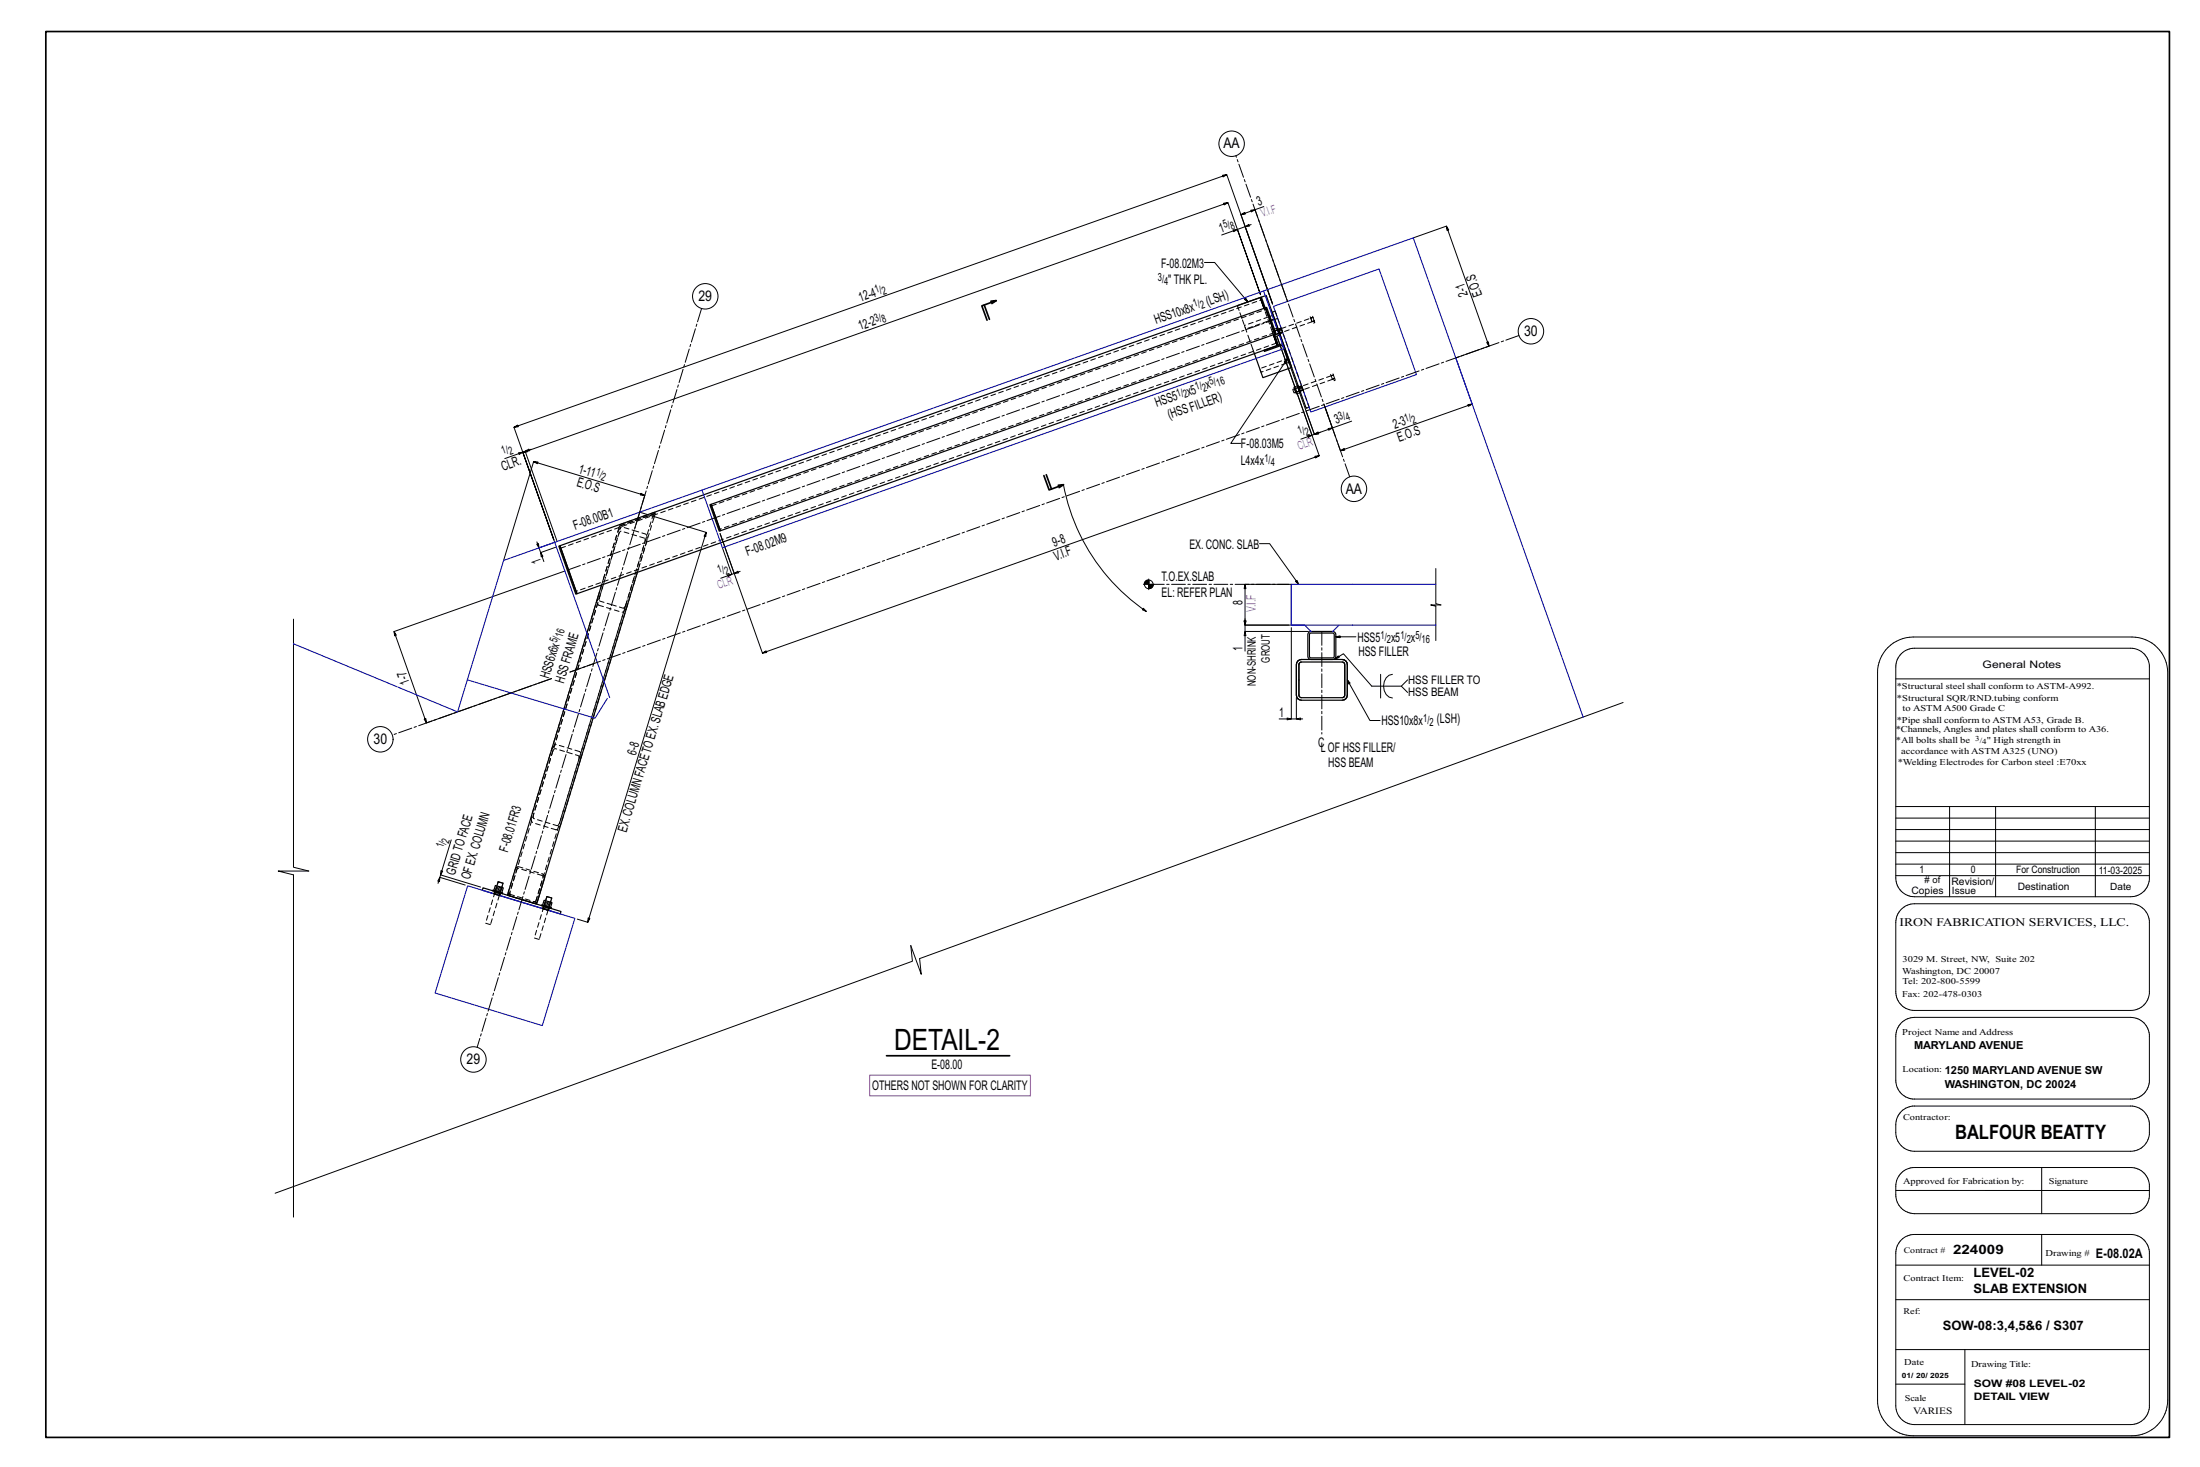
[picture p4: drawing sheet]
<svg xmlns="http://www.w3.org/2000/svg" width="914mm" height="610mm" viewBox="0 0 914 610" stroke-linecap="round" stroke-linejoin="round" font-family="sans-serif">
<g fill="none" stroke="#000" stroke-width=".42">
<path d="M507.8 97.6l6.5-2.3 9.6 27.2-13.5-38.3-1.8 .2 .2 .8 1.6-1-293.1 103.8 1.6-.9 .2 .7-1.8 .2 12.9 36.3-16.6-46.7 1.8-.3-.3-.7-1.5 1 296.3-105-1.5 .9-.3-.7 1.8-.2 19 53.7M512.5 95.6l1.8-.3-1.5 1zM517.5 94.2l1.6-1 .2 .8zM517.5 94.2l11.4 32.1M519.9 87.4l1.7-.3-1.5 1zM520 93.3l-5.7 2M521.6 87.1l-5.8 2.1 1.5-.9 .2 .7-1.7 .2 13.1 37.1M525.3 85.8l-3.7 1.3 13.5 38.1M587.4 98.9l13.8-4.9 .2 1.7 .7-.2-.9-1.5 17.7 49.8-1-1.5 .7-.2 .3 1.7-13.8 4.9 6.8 19.2-1.8 .2 .3 .7 1.5-.9-54.8 19.4 1.6-.9 .2 .7-1.8 .2-6.4-18.2M500.6 109.1h4.2l13.8 16.4-1.4-1.1 .6-.5 .8 1.6M531.3 137h.1M531.8 138.5h.1"/>
<path d="M533.7 144.9l12.6 35.6 1.8-.2-.3-.7-1.5 .9 7.5-2.7M535.1 149.1l-1.3 1.3 .6 .4 .7-1.7-23.5 35.1h4.2M539.2 160.3l.3-.1 1.1 3-.3 .1zM539.2 160.3l-1.4 .6 1 2.8 1.5-.5M539.5 161.1l-2.2 .7 .5 1.5 2.2-.8M539.8 160.9h.1M539.8 160.9l.5 1.5M540.3 162.4h.1M542.9 170.8l3.4 9.7M548.8 179.6l-3.5 1.3M550.3 168.1l3.5 9.7 8-2.8M552 178.1l1.8-.3-1.5 1z"/>
<path d="M209.8 190.6l7.5-2.7 13.3 37.5-6.6 2.3M215.5 188.1l1.8-.2-1.5 1zM218.3 187.6l1.5-1 .3 .7zM218.3 187.6l13.3 37.4M220.8 186.7l-3.5 1.2M540.7 182.5l4.6-1.6-14.6-41.2 17.6 49.7-1.8 .2 .3 .7 1.5-.9-231.4 82 1.5-1 .3 .8-1.8 .2-17.6-49.7 5.9 16.6M543.5 181.1l1.8-.2-1.5 .9zM546.3 180.5l1.5-.9 .3 .7zM263.9 219.5l4.1-13.6-1.6-.9-.2 .7 1.8 .2-46.2-14.1 1.8 .2-.2 .7-1.6-.9-12.5 41.1M265.9 212.8l27.6 8.4-.9 1.6 .8 .2 .1-1.8-49.2 162.1 .1-1.8 .8 .2-.9 1.6-4.4-1.4M442 201.4a82.2 82.2 0 0 0 34.5 52.7M223.1 226.1l.7-.2 .2 1.8z"/>
<path d="M223.2 225.2l1.5 4.4M224.7 229.6l1 1.5-.7 .3zM231.3 227.3l-6.6 2.3 1.3 3.8M234.8 237.3l-71 25.1 .2 1.8 .7-.2-.9-1.6 13.4 38-.9-1.5 .7-.3 .2 1.8 52-18.4M300.3 227.6l3.9 11.1-4.6 1.6M302.4 238.9l1.8-.2-1.6 .9zM305.2 238.3l1.5-.9 .2 .7zM307.6 237.4l-3.4 1.3M523.5 225.9h4.2l12.1 16.9-1.3-1.2 .6-.4 .7 1.6M596.8 236.2v14.7l2.1 .5h-4.2l2.1 .5v14.3M122 257.3v103.1l6.3 1.6h-12.7l6.4 1.5v142.3M475.2 252.8l1.3 1.3-1.7-.7z"/>
<path d="M475.2 242.8h4.5M477.5 240.6v4.4M517.1 258h.8l-.4 1.8zM517.5 257.1v5.3M517.5 259.8h24.8M535.7 242.8h-18.2l-.4 1.8h.8l-.4-1.8v17l-.4-1.8h.8l-.4 1.8h18.2M246.8 275.8l-9.9 3.5M517.5 262.4l.4 1.7h-.8zM536.7 260.8v37.9h-5M543.8 262.4h-26.3v8.2M554.9 273.8l1.7-.6-.4-.6-1.3 1.2 3.5-2.2 11.7 13.5h12.3l2.6-2.6M555.2 264.6l1.8 .4v-.8l-1.8 .4h8.4"/>
<path d="M784.7 269.1a15.1 15.1 0 0 1 10.5-4.4h90.9a14.9 14.9 0 0 1 14.9 14.9v302.2a14.9 14.9 0 0 1-14.9 14.8h-90.9a14.7 14.7 0 0 1-14.8-14.8v-302.2a14.7 14.7 0 0 1 4.3-10.5zM790.2 271.6a7.9 7.9 0 0 1 5.6-2.2h89.8a7.8 7.8 0 0 1 7.8 7v88.4a7.7 7.7 0 0 1-7.8 7.8h-89.8a7.8 7.8 0 0 1-7.8-7.8v-87.7a7.6 7.6 0 0 1 2.2-5.5zM535 298.4l1.7 .3-1.7 .4zM536.7 298.7h4.7M538.8 298.7l1.8-.3v.7zM538.8 289.9v8.8M560 282.5l.5 1.7 .7-.3-1.2-1.4 9.4 16.9h4.2M573.8 280.2v9.8M578.8 280.2a4.8 4.8 0 0 0-3.5 6.8l.8 1.6 1.2 1.1 1.5 .3M582.4 285.1l2.6 2.6M674.6 291.9l-292.4 106.4 .7 6.6-4.3-12 .6 6.5-264.9 96.4M788 282.1h105.4"/>
<path d="M788 335.2h105.4M788 340h105.4M810.3 335.2v37.4M829.4 335.2v37.4M870.9 335.2v37.4M187.5 349l-4.4 14.6 16.6 5M788 349.5h105.4M788 359.1h105.4M788 344.7h105.4M788 354.3h105.4M182.8 364.6l-.1 1.8-.7-.3zM182.8 364.6l10.6 3.2"/>
<path d="M183.1 363.6l-1 3.5M183.3 361.8l.7 .2-.9 1.6zM788 363.9h105.4M790.2 377.8a7.9 7.9 0 0 1 5.6-2.2h89.8a7.9 7.9 0 0 1 7.8 7v30.3a7.8 7.8 0 0 1-7.8 7h-89.8a7.8 7.8 0 0 1-7.8-7.8v-28.7a7.8 7.8 0 0 1 2.2-5.6zM790.2 425a7.9 7.9 0 0 1 5.6-2.2h89.8a7.9 7.9 0 0 1 7.8 7v19.9a7.9 7.9 0 0 1-7.1 7h-91.3a7.9 7.9 0 0 1-7-7.8v-18.3a7.9 7.9 0 0 1 2.2-5.6zM790.2 461.9l1.9-1.4 2.9-.9h91.3a7.8 7.8 0 0 1 7.1 7v4.8a7.8 7.8 0 0 1-7.8 7h-89.8a7.8 7.8 0 0 1-7.8-7.8v-3.2a7.9 7.9 0 0 1 2.2-5.5zM788 494.7h105.4M790.2 487.4a7.9 7.9 0 0 1 5.6-2.2h89.8a7.8 7.8 0 0 1 7.8 7v4.3a7.8 7.8 0 0 1-7.8 7.8h-89.8a7.9 7.9 0 0 1-7.8-7.8v-3.6a7.6 7.6 0 0 1 2.2-5.5zM848.6 485.2v19.1M790.2 515.3a7.9 7.9 0 0 1 5.6-2.3h89.8a7.8 7.8 0 0 1 7.8 7v65a7.9 7.9 0 0 1-7.8 7h-89.8a7.8 7.8 0 0 1-7.8-7.8v-63.5a7.6 7.6 0 0 1 2.2-5.4zM848.6 513v12.7M788 525.7h105.4"/>
<path d="M788 540.1h105.4M788 560.8h105.4M788 575.2h28.7M816.7 560.8v31.2"/>
<circle cx="511.9" cy="59.7" r="5.3"/>
<circle cx="293.1" cy="123.1" r="5.3"/>
<circle cx="636.3" cy="137.7" r="5.3"/>
<circle cx="562.8" cy="203.1" r="5.3"/>
<circle cx="477.5" cy="242.8" r="1.8"/>
<circle cx="158.1" cy="307.2" r="5.3"/>
<circle cx="196.8" cy="440.3" r="5.3"/>
</g>
<g fill="none" stroke="#000" stroke-width=".7">
<path d="M19 13.1h882.7v584.2h-882.7zM409.1 126.7l2.2 6M411.9 125.2l2.2-.3-6 2.2 2.2 6M414.1 124.9l-1.9 1.2M433.9 197.6l2.1 6 6-2.2M434.9 197.3l2.1 5.9M439.8 201.6l2.2-.2-1.8 1.2M475.7 242.6h1.8M475.7 242.3h1.8M475.8 242h1.7M476 241.8h1.5M476.2 241.5h1.3"/>
<path d="M476.6 241.2h.9M477.5 244.4h.8M477.5 244.1h1.2M477.5 243.9h1.4M477.5 243.6h1.6M477.5 243.3h1.7M477.5 243.1h1.7M368.5 438.7h51.2"/>
</g>
<g fill="none" stroke="#000" stroke-width=".5">
<path d="M514.3 127l12-4.2 7 19.9M525.9 128l-1.6-4.5-.5 .2 1.6 4.4-1.6-4.4-291 103.1 7 19.9 291.1-103.1-1.6-4.5 1.6 4.5 .5-.2-1.6-4.5M526 127.9l.5-.2 3.9 11-.5 .2zM530 129.3l-1.2 .4 14.1 40 1.2-.5M521.4 147l3.5 9.9 12-4.2-.7-2M525.4 145.5l7.9-2.8 2.9 8-.5 .2-2.4-6.8-.4-.4h-.6l-6.8 2.3zM295.1 209.8l.4-.2 3.9 11-.5 .1zM295.5 209.6l230.5-81.7 3.9 11-230.5 81.7zM232.3 226.9l.4-.1 7.1 19.9-.5 .2zM264.9 237.8l-41.9 137.9-12.1-3.7 39.1-128.9M539.4 274.7l1.5-.7h17a2.12 2.12 0 0 1 2.1 2.2v12.7a2.12 2.12 0 0 1-2.1 2.1h-17a2.12 2.12 0 0 1-2.1-2.1v-12.7zM539.4 274.7l-.6 1.5v12.7a2.12 2.12 0 0 0 2.1 2.1"/>
<path d="M539.9 276.2v12.7zM539.9 276.2l.1-.4v13.5l-.1-.4M540.5 275.2l17.4-.1 .7 .3 .3 .8v12.7l-.3 .7-.7 .3-17.4-.1M540.5 275.2l-.5 .6M540.9 274l-1.5 .7M540.9 275.1l-.4 .1M544 262.8l.9-.4h9a1.32 1.32 0 0 1 1.3 1.3v9a1.32 1.32 0 0 1-1.3 1.3h-9a1.32 1.32 0 0 1-1.3-1.3v-9zM544.4 263.3h10v9.9h-10zM557.9 275.1l.7 .3 .3 .8v12.7a1.06 1.06 0 0 1-1 1M557.9 274a2.13 2.13 0 0 1 2.1 2.2M560 276.2v12.7zM539.4 290.4h.1"/>
<path d="M540 289.3l.5 .5M540.5 289.8l.4 .1M560 288.9a2.13 2.13 0 0 1-2.1 2.1M200.8 368.9l32.4 9.9-.3 1-32.4-9.9zM204.9 369.8l4.1 1.3-.1 .3-4.1-1.3zM205.5 371.5h.1M206.5 368.1l.6-1.7 2 .6-.6 1.8M206.9 370.4l.6-1.9 1.7 .5-.6 1.9M207.5 368.5l-1.6-.5-.6 1.9M207.5 372.1h.1M212.1 372.4h.1M221.8 375.3h.1"/>
<path d="M225.2 376l4 1.2-.1 .3-4-1.2zM225.8 377.6h.1M226.3 364.8l-2.9 9.6M226.8 374.3l.5-1.7 2 .6-.5 1.7M227.2 376.6l.6-2 1.6 .5-.6 2M227.8 374.6l-1.7-.5-.6 2M227.8 378.2h.1"/>
</g>
<path d="M525.2 120.9l8.5 24-233.4 82.7-8.5-23.9M529.3 127.3l43.9-15.5 15.5 43.9-43.9 15.5zM230.6 225.3l22.8 64.6M536.7 259.8h60.1M536.7 242.8v17M542.3 259.8l2.6 2.6M556.5 259.8l-2.6 2.6M596.8 242.8h-60.1v17M122 267.5l43 17.9M165.4 285.5l24.8 10.3 19.1-62.9 378.1-134 70.6 199.1M194.2 282.5l53.1 15.9 5.1-8.2M194.4 368.1l44.5 13.5-13.5 44.6-44.6-13.6z" fill="none" stroke="#00f" stroke-width=".45"/>
<g fill="none" stroke="#000" stroke-width=".42" stroke-dasharray="2 1.4">
<path d="M514.5 127.6l-.2-.6M514.7 128.2l-.2-.6M515 129l-.3-.8M516 131.9l-1-2.9M516.2 132.3l-.2-.4M517.8 136.7l-.6-1.5 10.1-3.5M525.5 128.5l-.1-.4M525.6 128.9l-.1-.4M525.9 128l.2 .6M526.1 128.6l.2 .6M526.3 129.2l3.2 9M527.3 131.7l.4-.2 .5 1.5-10.4 3.7"/>
<path d="M527.7 131.5l1.5-.5 .5 1.5-1.5 .5M528.8 137.9l-3.2-9M529 138.3l-.2-.4M529.3 139.1h.1M529.3 139.1l-.3-.6M529.3 139.3l.8-.2M529.5 138.2l.1 .4M529.6 138.6l.2 .3M529.6 138.3l-230.4 81.6M529.7 136.8l1.1-.4 .2 .7M529.8 139.2l1.7-.6-.5-1.5-1.1 .4 1.1-.4M529.9 137.5l1.1-.4z"/>
<path d="M529.9 138.7l-.4-1.1-.7 .3 .4 1.1M530 138.8v.3zM530 129.3l14.1 39.9M530 139.1l1.5-.5zM530.7 136.3l.3-.1 1.1 3-.3 .1zM531.3 136.9h.1M531.3 136.9l1.2-.5M531.3 136.9l1.2-.5 .1 .2M531.3 137l.5 1.5M531.3 137l1.2-.5zM531.3 137.1v-.2M531.4 137.4l-.1-.3 1.3-.5 .1 .3"/>
<path d="M531.5 138.6l-.7-2.2-1.5 .5 .2 .7 .4-.1-.4 .1 .4 1.1M531.5 138.6l.3 .7-1.5 .5-.3-1 .1 .3M531.6 137.7l-.1-.3 1.2-.5 .1 .4M531.7 138.1l-.1-.4 1.2-.4 .2 .3-1.3 .5M531.8 138.4l-.1-.3M531.9 138.5l1.2-.5zM531.9 138.6l-.1-.2M532.5 136.4l.1 .2M532.5 136.5l12.3-4.3 .5 1.4M532.6 136.6l.1 .3M533 137.6l.2 .6-1.3 .4M533 137.6l.1 .3"/>
<path d="M533.1 137.9l-1.3 .5M533.1 137.9v.2M533.1 138.1l-1.2 .5M544.5 131.5l1-.3 1 2.9-.9 .3zM544.8 132.2l.9-.3zM545.3 133.6l-12.2 4.4M545.3 133.7l.9-.4zM519.3 141.2l-3.1-8.9M520.7 145l-1.4-3.8M520.9 145.7l-.2-.7M521.2 146.4l-.3-.7M521.4 147l-.2-.6"/>
<path d="M523.6 153.2l10.5-3.7 .5 1.5-10.5 3.7zM530.5 142.6l-291 103.1M534.1 149.5l1-.4M535.1 149.1l.5-.1 .5 1.4-.5 .2M535.6 150.6l-1 .4M553 155.5l1-.4 1 2.9-1 .3zM553.3 156.2l.9-.4zM553.8 157.6l.9-.3zM538 161.6l1.5-.5-.3-.8M538 161.5l.5 1.6M538.5 163l1.5-.5-.5-1.4M539.7 160.8l1.3-.5 .1 .3"/>
<path d="M539.8 160.9l.5 1.5M539.8 161v-.2l1.2-.4 .2 .5M539.9 161.3l-.1-.3 1.3-.4 .1 .3M540 162.5l.3 .7M540.1 161.7l-.2-.4 1.3-.4 .1 .3M540.2 162l-.1-.3 1.2-.5 .1 .4-1.2 .4M540.3 162.3l-.1-.3M540.4 162.5l-.1-.2M540.4 162.6v-.1M541 160.5l-1.2 .4 13.5-4.7 .5 1.3M541.6 161.9l-.2-.3 .3 .6-1.3 .4M541.6 162l-1.3 .4 13.5-4.9"/>
<path d="M541.6 162.1l-1.2 .4M541.6 162.1v-.2l-1.3 .4M257.2 219.5l.3-.8M257.3 218.1l14.9-5.2 .1 .5-14.8 5.2zM257.5 218.7l.1-.1M257.6 218.6l14.7-5.2-.1 .5M271.6 213.6l-49.2 161.9M271.8 215.2l-6.4 21.1M272.2 213.9l-.4 1.3M295.8 210.2l230.4-81.7M233.1 227.8l291-103.2M256.9 220.7l1.3-1.6 .5-.1 4.8 1.5"/>
<path d="M263.5 220.5l4.9 1.4 .4 .4M264.9 235.6l3.1-10.1 .1-1.2-.3-.7M264.9 237.8l-4.1 13.6M265.1 237.1l-.2 .7M265.4 236.3l-.3 .8M267.8 223.6l-9.6-2.9-.6 .4-6 19.2M268.8 222.3l.1 .9M268.9 224.4l-3.2 10.9M268.9 223.2v1.2M248.5 251.1l.4 .4M248.6 247.7l1.4-4.6M248.6 247.7l-.3 2.5 .2 .9"/>
<path d="M248.9 251.5l9.6 2.9a3.4 3.4 0 0 0 2.3-3M249.2 249.6l5 1.7M250 243.1l.4-1.3M250.4 241.8l.4-1.2M250.8 240.6l6.4-21.1M250.8 240.6l6.1-19.9M250.8 242.8l-1.5 5.1M254.2 251.3l5.1 1.4M259.3 252.7l.6-.8M259.9 251.9l4.2-13.8M260.1 251.2l-27.4 90.4M260.8 251.4l-27.5 90.4-1.5 2.7"/>
<path d="M230.1 310.1l-1.1 2.3M230.7 309.5l-.6 .6M240.5 315.9l.2-1.3M240.7 314.6l-.3-.6-9.6-2.9-.6 .3-.6 1.2M240.9 312.3l-9.6-2.9-.6 .1M241.1 316.1l.4-2.5-.2-.9M241.3 312.7l-.4-.4M221.7 340l.1-1.7 27.5-90.4-.1 1.7M221 341.3l.2-3.2 27.4-90.4M221.9 340.2l-.2-.2M231 344.8l-9.6-2.9-.4-.6M231.8 344.5l-.8 .3"/>
<path d="M231.8 343.1l-9.9-2.9M232.5 342.2l-.7 .9M232.7 341.6l-.2 .6M205.4 371.4l.3-1M205.4 371.4l.3-1 .2 .1M205.5 371.5l.3-1M205.6 371.5l-.2-.1M205.6 371.5l.3-1 .5 .1M205.7 370.4l.2 .1M205.8 370.4l.7-2.3M205.8 370.5l1.3-4.1M205.9 370.5l.7-2.3"/>
<path d="M205.9 370.5l.4 .1M206 371.6l-.4-.1M206.3 370.6l.7-2.3M206.3 370.6l.5 .2M206.5 371.8l-.5-.2 .4-1 .4 .2M206.8 370.8l.5 .1-.3 1-.5-.1zM206.8 370.8l.5 .1M206.9 370.4l-.1 .4M207.1 366.4l2 .6-.6 1.8M207.3 370.9l.4 .1-.3 1.1M207.3 370.9l.4 .1M207.5 372.1l-3.7 12.1"/>
<path d="M207.7 372.1l-2.3-.7M207.7 371l.4 .1-.3 1.1-.8-.3M207.7 371l.3 .1M207.8 371.1l-.3 1M208 371.1l-.3 1M208.1 368.6l-.7 2.3M208.5 368.7l-.7 2.3M208.5 368.8l-.7 2.3M208.6 368.8l-.7 2.3M211.4 371.7l-.1-.3M211.4 371.5l-.1-.8 3.1-10M211.5 372.2l46.7-153.9"/>
<path d="M211.7 372.1l-.3-.4M211.9 371.6l-.5-.1M211.9 371.6l10.1 3.1M212 371.4l.3 .3M212.1 372.4l-.4-.3M214.4 360.7l.4-.4M214.8 360.3l.3-.1M215.1 361l-3.1 10.4M215.1 360.2h.3M215.4 360.2l10.1 3M221.8 375.3l-9.7-2.9M222 374.7l.4 .1"/>
<path d="M222 374.7l.5-.1M222.5 375.3h-.7M222.5 374.6l3.2-10.5M222.6 374.9l-.2-.1M223 375l-.5 .3M223.2 374.9h-.6M223.4 374.4l-.2 .5M225.3 363.8l-9.7-2.9-.5 .1M225.5 363.2l.4 .2M225.6 377.6l.3-1M225.6 377.6l.3-1 .6 .1M225.7 364.1l-.4-.3"/>
<path d="M225.8 377.6l.3-1M225.9 377.7l-.3-.1M225.9 377.7l.3-1.1 .4 .2M225.9 363.4l.3 .4M225.9 376.6h.3M226 376.6l.7-2.3M226.1 376.6l.7-2.3M226.2 376.6l.7-2.3M226.2 363.8l.1 1M226.3 377.8l-.4-.1M226.5 376.7l.6 .2M226.5 376.8l.8-2.4"/>
<path d="M226.8 374.3l.5-1.7M226.8 377.9l-.5-.1 .3-1 .5 .1M227.1 376.9l.1-.3M227.1 376.9l.5 .2-.3 1-.5-.2zM227.1 376.9l.5 .2M227.3 372.6l2 .6-.5 1.7M227.8 378.2l-3.7 12.2M227.9 377.2l-.3-.1 .4 .1-.3 1M227.9 377.2l.4 .1M227.9 378.3l-2.3-.7M228 377.2l.4 .1-.4 1M228 378.3l-.7-.2"/>
<path d="M228.1 377.2l-.3 1M228.3 377.3l-.4 1M228.3 374.8l-.7 2.3M228.7 374.9l-.7 2.3M228.8 374.9l-.7 2.3M228.9 374.9l-.7 2.3M203.8 384.2l-2-.6 3.7-12.1M224.1 390.4l-2-.6 3.7-12.2"/>
</g>
<path d="M361.4 446.8h66.9v8.6h-66.9z" fill="none" stroke="#f0f" stroke-width=".5"/>
<path d="M291.6 128.2l-93.3 307M631.3 139.4l-394.4 139.9M561 198.1l-47.3-133.4M235.8 236.9l295.3-104.6M536.7 242.8h-59.2M549.4 262.4v42.6M229.2 282l-66.1 23.4" fill="none" stroke="#000" stroke-width=".42" stroke-dasharray="5.8 1 1 1"/>
<text font-size="12.2" x="371.7" y="436.4">DETAIL-2</text>
<text font-size="8.3" x="812.7" y="473.4">BALFOUR BEATTY</text>
<g font-size="6.1">
<text x="508.5" y="61.7">AA</text>
<text x="290.3" y="125.1">29</text>
<text x="633.5" y="139.6">30</text>
<text x="559.3" y="205.1">AA</text>
<text x="155.2" y="309.2">30</text>
<text x="193.9" y="442.2">29</text>
</g>
<g font-size="5.5">
<text x="523" y="85.6" transform="rotate(-20 523 85.6)">3</text>
<text x="507.4" y="96.7" transform="rotate(-20 507.4 96.7)">1</text>
<text x="482.6" y="111.5">F-08.02M3</text>
<text x="485.6" y="117.9">&quot; THK PL.</text>
<text x="357.6" y="125.5" transform="rotate(-20 357.6 125.5)">12-4</text>
<text x="610.2" y="122.4" transform="rotate(-110 610.2 122.4)">2-1</text>
<text x="616.2" y="122.7" transform="rotate(-110 616.2 122.7)">E.O.S</text>
<text x="502" y="127.2" transform="rotate(-20 502 127.2)">(LSH)</text>
<text x="357.5" y="137.3" transform="rotate(-20 357.5 137.3)">12-2</text>
<text x="480.5" y="134.7" transform="rotate(-20 480.5 134.7)">HSS10x8x</text>
<text x="480.8" y="169.2" transform="rotate(-20 480.8 169.2)">HSS5 x5 x</text>
<text x="486" y="174.3" transform="rotate(-20 486 174.3)">(HSSFILLER)</text>
<text x="555.4" y="176.2" transform="rotate(-20 555.4 176.2)">3</text>
<text x="579.7" y="178.3" transform="rotate(-20 579.7 178.3)">2-3</text>
<text x="581.5" y="183.5" transform="rotate(-20 581.5 183.5)">E.O.S</text>
<text x="515.8" y="186.3">F-08.03M5</text>
<text x="209.1" y="195.8" transform="rotate(-20 209.1 195.8)">CLR.</text>
<text x="240.1" y="196.4" transform="rotate(17 240.1 196.4)">1-11</text>
<text x="515.7" y="193.2">L4x4x</text>
<text x="239.4" y="201.9" transform="rotate(17 239.4 201.9)">E.O.S</text>
<text x="239.1" y="220.2" transform="rotate(-20 239.1 220.2)">F-08.00B1</text>
<text x="438.2" y="227.3" transform="rotate(-20 438.2 227.3)">9-8</text>
<text x="225.1" y="233.7" transform="rotate(-110 225.1 233.7)">1</text>
<text x="310.6" y="230.9" transform="rotate(-20 310.6 230.9)">F-08.02M9</text>
<text x="438.9" y="233" transform="rotate(-20 438.9 233)">V.I.F</text>
<text x="494.3" y="228.3">EX. CONC. SLAB</text>
<text x="482.8" y="241.4">T.O.EX.SLAB</text>
<text x="482.8" y="247.9">EL: REFER PLAN</text>
<text x="516.5" y="251.5" transform="rotate(-90 516.5 251.5)">8</text>
<text x="564.2" y="266.8">HSS5</text>
<text x="578.2" y="266.8">x5</text>
<text x="586.4" y="266.8">x</text>
<text x="516.5" y="270.6" transform="rotate(-90 516.5 270.6)">1</text>
<text x="564.6" y="272.6">HSS FILLER</text>
<text x="170.3" y="283.8" transform="rotate(-110 170.3 283.8)">1-7</text>
<text x="228.2" y="282.3" transform="rotate(-73 228.2 282.3)">HSS6x6x</text>
<text x="234.4" y="284" transform="rotate(-73 234.4 284)">HSSFRAME</text>
<text x="531.7" y="297.8">1</text>
<text x="574.1" y="301.2">HSS10x8x</text>
<text x="597.2" y="300.6">(LSH)</text>
<text x="547.9" y="310.6">C</text>
<text x="264.3" y="314" transform="rotate(-73 264.3 314)">6-8</text>
<text x="549" y="312.3">LOF HSS FILLER/</text>
<text x="552.1" y="318.8">HSS BEAM</text>
<text x="260.4" y="346" transform="rotate(-73 260.4 346)">EX.COLUMNFACETOEX.SLABEDGE</text>
<text x="211" y="354.3" transform="rotate(-73 211 354.3)">F-08.01FR3</text>
<text x="189.1" y="363.9" transform="rotate(-73 189.1 363.9)">GRIDTOFACE</text>
<text x="195.3" y="365.8" transform="rotate(-73 195.3 365.8)">OFEX.COLUMN</text>
<text x="387.1" y="444.3">E-08.00</text>
<text x="362.5" y="452.9">OTHERS NOT SHOWN FOR CLARITY</text>
<text x="871.2" y="522.9">E-08.02A</text>
</g>
<text font-size="5.5" fill="#f0f" x="522" y="254.4" transform="rotate(-90 522 254.4)">V.I.F</text>
<g font-size="5.4">
<text x="811.7" y="521.2">224009</text>
<text x="820.3" y="530.8">LEVEL-02</text>
<text x="820.3" y="537.4">SLAB EXTENSION</text>
<text x="807.5" y="552.8">SOW-08:3,4,5&amp;6 / S307</text>
</g>
<g font-size="4.9" fill="#f0f">
<text x="524.7" y="90.3" transform="rotate(-20 524.7 90.3)">V.I.F</text>
<text x="540" y="187" transform="rotate(-20 540 187)">CLR</text>
<text x="298.8" y="244.8" transform="rotate(-20 298.8 244.8)">CLR</text>
</g>
<g font-size="4.9">
<text x="527.8" y="275.3" transform="rotate(-90 527.8 275.3)">GROUT</text>
<text x="522" y="285.2" transform="rotate(-90 522 285.2)">NON-SHRINK</text>
<text x="585.3" y="284.3">HSS FILLER TO</text>
<text x="585.3" y="289.2">HSS BEAM</text>
<text x="789.5" y="384.8">IRON FABRICATION SERVICES, LLC.</text>
</g>
<g font-size="4.7">
<text x="509" y="94.9" transform="rotate(-20 509 94.9)">5/</text>
<text x="512" y="95.5" transform="rotate(-20 512 95.5)">8</text>
<text x="481.2" y="116.7">3/</text>
<text x="483.8" y="118.4">4</text>
<text x="364.1" y="121.9" transform="rotate(-20 364.1 121.9)">1/</text>
<text x="367.2" y="122.5" transform="rotate(-20 367.2 122.5)">2</text>
<text x="496.5" y="127.8" transform="rotate(-20 496.5 127.8)">1/</text>
<text x="499.5" y="128.4" transform="rotate(-20 499.5 128.4)">2</text>
<text x="364" y="133.7" transform="rotate(-20 364 133.7)">3/</text>
<text x="367" y="134.4" transform="rotate(-20 367 134.4)">8</text>
<text x="506.1" y="160.7" transform="rotate(-20 506.1 160.7)">16</text>
<text x="489.5" y="164.8" transform="rotate(-20 489.5 164.8)">1/</text>
<text x="492.5" y="165.5" transform="rotate(-20 492.5 165.5)">2</text>
<text x="497.3" y="162.1" transform="rotate(-20 497.3 162.1)">1/ 5/</text>
<text x="500.3" y="162.8" transform="rotate(-20 500.3 162.8)">2</text>
<text x="556.9" y="174.4" transform="rotate(-20 556.9 174.4)">3/</text>
<text x="560" y="175" transform="rotate(-20 560 175)">4</text>
<text x="584.3" y="175.3" transform="rotate(-20 584.3 175.3)">1/</text>
<text x="587.3" y="176" transform="rotate(-20 587.3 176)">2</text>
<text x="539.9" y="180.4" transform="rotate(-20 539.9 180.4)">1/</text>
<text x="543" y="181.1" transform="rotate(-20 543 181.1)">2</text>
<text x="209.1" y="188.5" transform="rotate(-20 209.1 188.5)">1/</text>
<text x="212.1" y="189.1" transform="rotate(-20 212.1 189.1)">2</text>
<text x="525.5" y="191.9">1/</text>
<text x="247.5" y="197.3" transform="rotate(17 247.5 197.3)">1/</text>
<text x="528.1" y="193.6">4</text>
<text x="249.6" y="199.7" transform="rotate(17 249.6 199.7)">2</text>
<text x="298.8" y="238.2" transform="rotate(-20 298.8 238.2)">1/</text>
<text x="301.8" y="238.9" transform="rotate(-20 301.8 238.9)">2</text>
<text x="231.5" y="267.2" transform="rotate(-73 231.5 267.2)">5/</text>
<text x="233.8" y="265.2" transform="rotate(-73 233.8 265.2)">16</text>
<text x="573.8" y="265.5">1/</text>
<text x="576.4" y="267.2">2</text>
<text x="582.1" y="265.5">1/</text>
<text x="584.7" y="267.2">2</text>
<text x="588.3" y="265.5">5/</text>
<text x="590.9" y="267.2">16</text>
<text x="591.6" y="299.9">1/</text>
<text x="594.2" y="301.6">2</text>
<text x="184.1" y="352.5" transform="rotate(-73 184.1 352.5)">1/</text>
<text x="186.5" y="350.5" transform="rotate(-73 186.5 350.5)">2</text>
</g>
<g font-size="4.6">
<text x="795.6" y="436">MARYLAND AVENUE</text>
<text x="808.3" y="446.4">1250 MARYLAND AVENUE SW</text>
<text x="808.3" y="452">WASHINGTON, DC 20024</text>
</g>
<g font-size="4.3">
<text x="824.1" y="277.6">General Notes</text>
<text x="797.8" y="362.8">1</text>
<text x="819.1" y="362.8">0</text>
<text x="837.9" y="362.8">For Construction</text>
<text x="872.3" y="363.1">11-03-2025</text>
<text x="794.5" y="371.5">Copies</text>
<text x="811.1" y="367.7">Revision/</text>
<text x="838.6" y="369.7">Destination</text>
<text x="820.4" y="581.7">DETAIL VIEW</text>
<text x="820.4" y="576.5">SOW #08 LEVEL-02</text>
</g>
<g font-size="4.2">
<text x="811.3" y="371.4">Issue</text>
<text x="877.1" y="369.8">Date</text>
</g>
<text font-size="4" x="795.1" y="587.5">VARIES</text>
<text font-size="3.9" x="799.9" y="367.1"># of</text>
<g font-size="3.7">
<text x="788.4" y="286.2">*Structural steel shall conform to ASTM-A992.</text>
<text x="788.4" y="291.2">*Structural SQR/RND.tubing conform</text>
<text x="790.7" y="295.5">to ASTM A500 Grade C</text>
<text x="787.9" y="304.1">*Channels, Angles and plates shall conform to A36.</text>
<text x="788.4" y="300.2">*Pipe shall conform to ASTM A53, Grade B.</text>
<text x="788" y="308.9">*All bolts shall be</text>
<text x="825.7" y="308.9">&quot; High strength in</text>
<text x="790.2" y="313.2">accordance with ASTM A325 (UNO)</text>
<text x="788.8" y="318">*Welding Electrodes for Carbon steel :E70xx</text>
<text x="790.8" y="399.9">3029 M. Street, NW, Suite 202</text>
<text x="790.7" y="404.6">Washington, DC 20007</text>
<text x="790.7" y="409">Tel: 202-800-5599</text>
<text x="790.7" y="414.2">Fax: 202-478-0303</text>
<text x="790.7" y="430">Project Name and Address</text>
<text x="790.8" y="445.6">Location:</text>
<text x="791" y="465.3">Contractor:</text>
<text x="791" y="491.9">Approved for Fabrication by:</text>
<text x="851.5" y="492">Signature</text>
<text x="850.2" y="522">Drawing #</text>
<text x="791.2" y="532.3">Contract Item:</text>
<text x="791.5" y="567.4">Date</text>
<text x="819.3" y="568.1">Drawing Title:</text>
<text x="791.7" y="582.1">Scale</text>
</g>
<text font-size="3.6" x="791.2" y="545.9">Ref:</text>
<text font-size="3.5" x="791.3" y="520.8">Contract #</text>
<g font-size="3.2">
<text x="821" y="308">3/</text>
<text x="823.9" y="309.1">4</text>
</g>
<text font-size="3" x="790.5" y="572.4">01/ 20/ 2025</text>
</svg>
